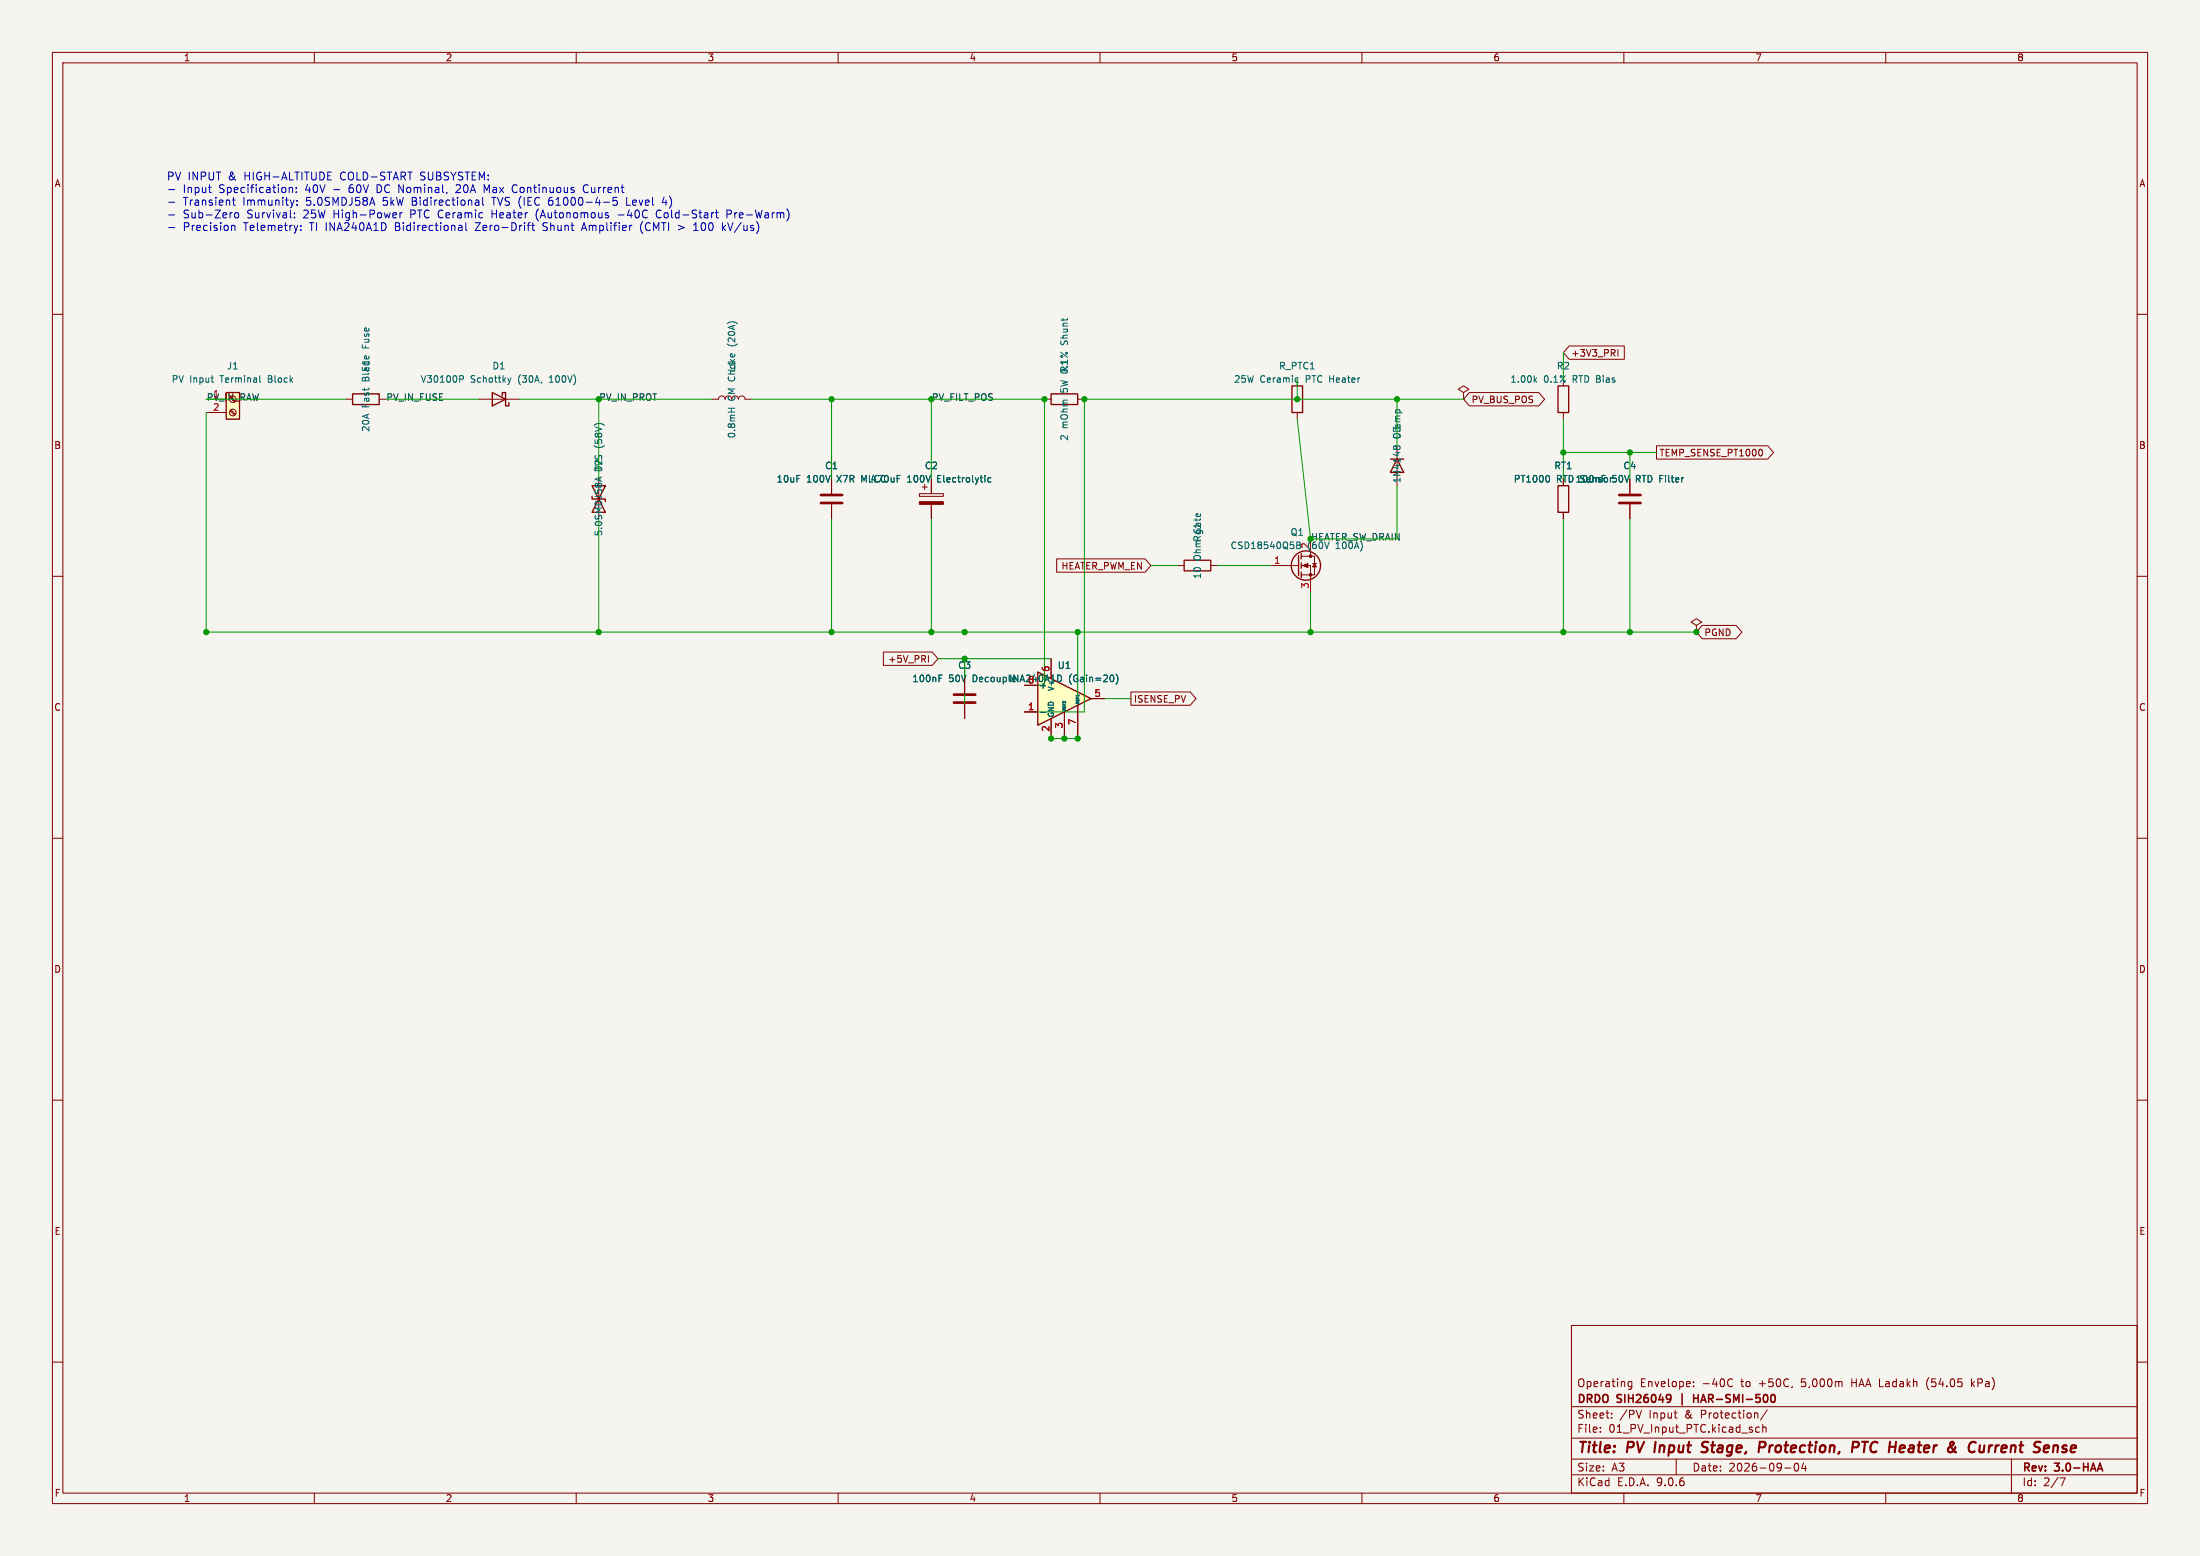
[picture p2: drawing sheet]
<svg xmlns="http://www.w3.org/2000/svg" width="420mm" height="297mm" viewBox="0 0 420 297" stroke-linecap="round" stroke-linejoin="round" font-family="sans-serif">
<path d="M0 0h420v297h-420z" fill="#f5f4ef" stroke="#f5f4ef" stroke-width=".19"/>
<g fill="none" stroke="#840000" stroke-width=".19">
<path d="M10 10h400v277h-400zM12 12h396v273h-396zM60 10v2M110 10v2M160 10v2M210 10v2M260 10v2M310 10v2M360 10v2M10 60h2M91.4 76.2h7.7M135.9 76.2h1.3a.64 .64 0 0 1 .6-.6 .64 .64 0 0 1 .6 .6 .64 .64 0 0 1 .7-.6 .64 .64 0 0 1 .6 .6"/>
<path d="M141 76.2a.64 .64 0 0 1 .6-.6 .64 .64 0 0 1 .6 .6h1.3M408 60h2M10 110h2M408 110h2M10 160h2M408 160h2M10 210h2M408 210h2M300 253h108v32h-108zM10 260h2M300 278.5h108M300 274.5h108"/>
<path d="M300 268.5h108M305.5 273.2v.2M305.5 272.5v.1M307.7 270.5v.2M307.7 269.8v.1M311.5 263.7v1.2l-.3 .3-.3-.1M311.5 263.8l-.4-.1-.3 .3 .1 .6h.6M313.4 269.2l-.5 1.5M320 278.5v3M323.3 264.5v.2M323.3 263.8v.1M330.1 263.3l.3-.1 .3 .1"/>
<path d="M330.7 264.5l-.3 .2-.3-.1M335.9 272.5l-.5-.1-.2 .3 .1 .6h.6M336.5 272.5l.2-.1 .4 .1 .1 .9M336.5 271.9v1.5M337.4 269.1l-1.3 1.9M342.9 279.3a.85 .85 0 0 0 .1 1.5 .94 .94 0 0 0 0-1.5M344.3 279.2l-.4 1.1h1M344.7 279.8v1M368 263.3l-.2 .7 .2 1M376.4 263.2v1.5M376.5 264.1l.4 .6M376.9 263.7l-.5 .6"/>
<path d="M384 278.5v6.5M408 260h2M60 285v2M110 285v2M160 285v2M210 285v2M260 285v2M300 281.5h108M310 285v2M340.7 280.2h1.2M360 285v2M393.2 282.1h1l-.6 1.5"/>
</g>
<path d="M318.7 266.2l.2 .1a1.22 1.22 0 0 1-.2 1.3M319 266.8l-.3 .3M323.3 266.2v1.5M323.3 266.9h.9M338.3 266.3l.1-.1a.8 .8 0 0 1 .5 .7 .8 .8 0 0 1-.5 .8l-.1-.1M400.9 279.3l.5 1.5M400.5 280.4h.8" fill="none" stroke="#840000" stroke-width=".3"/>
<g fill="none" stroke="#840000" stroke-width=".4">
<path d="M325.8 277a.85 .85 0 0 1-1 .1M325.9 275.2l-.7 .1a.46 .46 0 0 0-.3 .5 .46 .46 0 0 0 .4 .4l.5 .1M335.8 276.3h.8a.55 .55 0 0 0 .4-.5 .55 .55 0 0 0-.3-.6h-.7l-.3 2M353.6 276.3h.8a.55 .55 0 0 0 .5-.5 .55 .55 0 0 0-.4-.6h-.7l-.3 2M355.5 275.2h1.1M356.1 275.2l-.3 2M363.4 275.9l.2 .1v.3l-.9 .2M376 275.7a1.23 1.23 0 0 0 .1 1.4M379.8 275.9l-.2 1.3M380.4 275.9l-.4 .1-.3 .3M392.6 275.9l.3 .3-.1 1M393.6 277.1l.6 .1"/>
<path d="M394.1 275.9l-.4 .4 .3 .2h.3"/>
</g>
<path d="M87.8 71.7h.4l.3 .2-.1 .4-.6 .1M96.9 72.1l.3 .9M97.2 73l-.1 .3M97.5 72.1l-.3 .9M139 77.9h1.3M139.6 77.9v.7" fill="none" stroke="#006464" stroke-width=".19"/>
<path d="M94 74.9l2.5 1.3-2.5 1.3zM95.9 75.6v-.7h.6v2.6h.7v-.7" fill="none" stroke="#840000" stroke-width=".25"/>
<path d="M43.2 74.9h2.5v5.1h-2.5z" fill="#ffffc2"/>
<path d="M43.2 74.9h2.5v5.1h-2.5zM67.3 75.2h5.1v2h-5.1zM200.7 75.2h5v2h-5zM265.4 87.6h2.6M266.7 87.6l1.3 2.6h-2.6z" fill="none" stroke="#840000" stroke-width=".25"/>
<g fill="none" stroke="#840000" stroke-width=".19">
<path d="M39.4 76.2h3.8M39.4 78.7h3.8M43.9 78.4l.9 .8M44.1 78.2l.9 .9M66 76.2h1.3M72.4 76.2h1.3M199.4 76.2h1.3M205.7 76.2h1.3M158.7 91.4v2.8M158.7 96.3v2.8M175.5 94.2h4.6v.5h-4.6zM176 93h1"/>
<path d="M176.5 92.5v1M177.8 91.4v2.8M177.8 96.3v2.8M266.7 85.1v2.5"/>
<circle cx="44.4" cy="78.7" r=".63"/>
</g>
<path d="M40.3 72.1h.5M40.6 73h.2M49.6 71.7v1.1l.2 .2M171.3 91.4h.4M171.3 90.7h.6M189.2 91.2h-.4l-.2 .2 .1 .6h.5M266.6 85.6l-.1 .1M266.6 85.3l-.3-.2-.2 .1-.1 .1 .1 .4M266.6 85.3l.2-.2 .4 .1 .1 .1-.1 .4M266.6 85.3v.3M266.6 85.6v.1" fill="none" stroke="#006464" stroke-width=".19"/>
<path d="M175.5 95.8h4.6v.5h-4.6z" fill="#840000" stroke="#840000" stroke-width=".19"/>
<path d="M156.7 94.5h4.1M156.7 96h4.1" fill="none" stroke="#840000" stroke-width=".51"/>
<path d="M198.1 128.3l10.2 5.1-10.2 5z" fill="#ffffc2"/>
<g fill="none" stroke="#840000" stroke-width=".25">
<path d="M246.6 73.7h2.1v5h-2.1zM297.4 73.7h2.1v5h-2.1zM113 92.7l2.6 5.1h-2.6l2.6-5.1zM113 94.7v.6h2.6v.5M297.4 92.7h2.1v5.1h-2.1zM226.1 106.9h5v2.1h-5zM247.9 106v3.9M248.4 105.7v1M248.4 107.4v1.1M248.4 109.2v1M198.1 128.3l10.2 5.1-10.2 5z"/>
<circle cx="249.3" cy="107.9" r="2.79"/>
</g>
<g fill="none" stroke="#840000" stroke-width=".19">
<path d="M247.6 78.7v1.3M279.4 74.9l1-.6-1-.6-1 .6 1 .6v1.3M279.4 76.2h.1M280.5 74.9h13.3l1.1 1.3-1.1 1.3h-13.3l-1.1-1.3zM298.4 78.7v1.3M299.6 66h10.5v2.6h-10.5l-1.2-1.3zM308.9 66.7v1.3M114.3 91.4v2.6M158.7 91.4v2.8M158.7 96.3v2.8M177.8 91.4v2.8M177.8 96.3v2.8"/>
<path d="M298.4 97.8v1.3M311.1 91.4v2.8M311.1 96.3v2.8M316.2 85.1h21.3l1.1 1.3-1.1 1.2h-21.3zM336.3 85.8l.2 .4-.2 .8M201.7 106.7h16.9l1.1 1.3-1.1 1.2h-16.9zM224.8 108h1.3M231.1 108h1.3M242.6 108h5.3M248.4 106.2h2.6v3.5h-2.6M248.4 108h1.8v5M250.2 102.9v3.3"/>
<path d="M250.6 107.6h.7M251 107.6l.3 .6h-.7zM323.8 119.4l1.1-.7-1.1-.6-1 .6 1 .7v1.3M325 119.4h6.4l1.1 1.3-1.1 1.2h-6.4l-1.2-1.2zM168.6 124.5h9.4l1.1 1.2-1.1 1.3h-9.4zM177.2 125.1v1.3M184.1 129.5v2.8M184.1 134.4v2.8M195.6 135.9h2.5M200.7 125.7v3.8M200.7 137.2v3.8M203.2 135.9v5.1"/>
<path d="M205.7 134.6v6.4M208.3 133.4h2.5M215.9 132.1h11.3l1.1 1.3-1.1 1.2h-11.3zM323.8 120.7h.1"/>
</g>
<g fill="none" stroke="#006464" stroke-width=".19">
<path d="M247.5 72.1l.4 .1M247.9 72.9l-.4 .1M293 72.5l.4 .5M293.4 72.1l-.5 .5M114.5 91.2v.6M114.9 91l-1.3 .5M171.3 91.4h.4M171.3 90.7h.6M189.2 91.2h-.4l-.2 .2 .1 .6h.5M295.5 90.7a.79 .79 0 0 1 0 1.3M247.6 104.1h.4M248 104.1h.2"/>
<path d="M248.1 103.5l-.5-.1v1.3h.6M248.1 104l-.1 .1M179.3 129.5h.4M179.3 128.8h.6M198.6 136h1M202.4 128.9l.3 .5-.3 .7M202.9 134.3v.3h.5M202.9 134.8v.2h.5M202.9 135.3v.2h.5M202.9 133.9v.2M205.5 133.1v.2h.5M205.5 133.5v.3h.5"/>
<path d="M205.5 134v.3h.5M206 132.7l-.5 .1M212.3 128.8a.79 .79 0 0 1 0 1.3M213.1 128.7a1.46 1.46 0 0 1 0 1.9"/>
</g>
<path d="M309.1 94.5h4.1M309.1 96h4.1M182.1 132.6h4.1M182.1 134.1h4.1" fill="none" stroke="#840000" stroke-width=".51"/>
<g fill="#840000" stroke="#840000" stroke-width=".19">
<path d="M248.7 108l1-.4v.7z"/>
<circle cx="250.2" cy="106.2" r=".25"/>
<circle cx="250.2" cy="109.7" r=".25"/>
</g>
<g fill="none" stroke="#009600" stroke-width=".19">
<path d="M39.4 76.2h26.6M39.4 78.7v42h284.4M73.7 76.2h17.7M99.1 76.2h36.8M114.3 76.2v15.2M143.5 76.2h55.9v54.6h-3.8M158.7 76.2v15.2M177.8 76.2v15.2M247.6 72.4v3.8M266.7 76.2v8.9M279.4 76.2h-72.4v59.7h-11.4M298.4 67.3v5.1"/>
<path d="M114.3 99.1v21.6M158.7 99.1v21.6M177.8 99.1v21.6M247.6 80l2.6 22.9h16.5v-10.2M298.4 80v11.4M298.4 99.1v21.6M298.4 86.4h17.8M311.1 86.4v5M311.1 99.1v21.6M219.7 108h5.1M232.4 108h10.2M250.2 113v7.7"/>
<path d="M179.1 125.7h21.6M184.1 125.7v11.5M205.7 120.7v20.3h-5M210.8 133.4h5.1"/>
</g>
<g fill="none" stroke="#0000c2" stroke-width=".19">
<path d="M32.2 36.2h1.2M32.2 38.6h1.2M39.8 35.8h.6M40.2 36.8h.2M44.4 38.2h.5M44.6 37.7v1.3l.3 .2M55.2 35.9l.2-.1h.4v1M55.2 35.8v1M56.1 38.2l-.3 1M56.6 36.6v.2M56.6 35.8v.2M56.7 39v.2"/>
<path d="M56.7 38.3v.1M87.3 35.3l-.2 .1M87.8 35.9l-.8 .9h.9M90.9 38.2h.3l.2 .2v.8M91.4 38.5l-.5 .1M91.4 39.1l-.5 .1M92.1 37.7v1.3l.3 .2M92.9 36.3l-.5-1v1.5M97.9 36.5l.5 .3M98.4 35.3l-.5 .2M105 37.7a1.01 1.01 0 0 0 0 1.5M105 38.3l-.3 .2"/>
<path d="M112.2 35.3a.74 .74 0 0 0-.9 .6 .74 .74 0 0 0 .5 .9l.4-.1M115.2 38.6h1.2M117.1 37.7l-.1 .7 .2-.1h.5l.2 .6-.3 .3-.6-.2M119.6 37.7v1.5h.8M126.8 37.6l-.4 1.1h1M32.2 41h1.2M32.2 43.4h1.2M44.2 40.6h.2M44.2 43v1M44.2 43.2l.2-.2 .4 .1 .1 .9M44.9 40.7l.2-.1 .4 .1 .1 .6-.2 .2-.3 .1-.2-.1zM56.2 41.5v.1"/>
<path d="M56.2 40.7v.1M57.4 43.9v.1M57.4 43.1v.1M75.5 40.6l.2 .4-.7 .1M75.6 41.5l-.1 .1M76.4 40.6v1M76.8 40.6l-.3 .1-.1 .2M87.7 43h.3l.2 .2v.8M88.2 43.4h-.5M88.2 43.9l-.5 .1M88.9 42.5v1.3l.2 .2M93.9 40.1v1.5"/>
<path d="M93.9 40.8h.9M100.6 43h.6M101.1 42.5l-.2 .2v1.3M101.5 43h.6M101.7 42.5v1.3l.4 .2M102.4 40.5v.7l.2 .7M103.6 43.9l.3 .1M103.6 42.9l.2 .3M111.1 43.6h.8M111.5 42.5l-.5 1.5M118 41h1.1M122.6 42.4a1.74 1.74 0 0 0 .1 2.2"/>
<path d="M125.8 40.1a.78 .78 0 0 0-.5 .8 .78 .78 0 0 0 .6 .7M129.5 43l1.1 .4-1.1 .5M132.4 44h.9M132.4 42.9l.5-.4v1.5M136.6 40.6h.5M136.8 40.1v1.3l.3 .2M137.9 42.5v1.5M138.1 43.4l.4 .6M138.5 43l-.6 .6M139.6 40.2l-.3-.1h-.5v1.5M139.6 40.7l-.3 .2h-.5"/>
</g>
<g fill="#009600" stroke="#009600" stroke-width=".19">
<circle cx="114.3" cy="76.2" r=".5"/>
<circle cx="158.7" cy="76.2" r=".5"/>
<circle cx="177.8" cy="120.7" r=".5"/>
<circle cx="184.1" cy="120.7" r=".5"/>
<circle cx="184.1" cy="125.7" r=".5"/>
<circle cx="39.4" cy="120.7" r=".5"/>
<circle cx="158.7" cy="120.7" r=".5"/>
<circle cx="114.3" cy="120.7" r=".5"/>
<circle cx="177.8" cy="76.2" r=".5"/>
<circle cx="199.4" cy="76.2" r=".5"/>
<circle cx="207" cy="76.2" r=".5"/>
<circle cx="200.7" cy="141" r=".5"/>
<circle cx="203.2" cy="141" r=".5"/>
<circle cx="205.7" cy="141" r=".5"/>
<circle cx="205.7" cy="120.7" r=".5"/>
<circle cx="247.6" cy="76.2" r=".5"/>
<circle cx="298.4" cy="86.4" r=".5"/>
<circle cx="250.2" cy="102.9" r=".5"/>
<circle cx="250.2" cy="120.7" r=".5"/>
<circle cx="298.4" cy="120.7" r=".5"/>
<circle cx="311.1" cy="120.7" r=".5"/>
<circle cx="323.8" cy="120.7" r=".5"/>
<circle cx="311.1" cy="86.4" r=".5"/>
<circle cx="266.7" cy="76.2" r=".5"/>
</g>
<g font-size="2.8" fill="#840000">
<text x="301" y="277.9">Title:</text>
<text x="310.6" y="277.9">PV Input</text>
<text x="326.5" y="277.9">Stage,</text>
<text x="338.2" y="277.9">Protection,</text>
<text x="356.8" y="277.9">PTC</text>
<text x="364.6" y="277.9">Heater</text>
<text x="376.7" y="277.9">&amp;</text>
<text x="381.5" y="277.9">Current</text>
<text x="394.8" y="277.9">Sense</text>
</g>
<g font-size="2.1" fill="#0000c2">
<text x="31.7" y="34.5">PV INPUT</text>
<text x="43.6" y="34.5">&amp;</text>
<text x="46.8" y="34.5">HIGH-ALTITUDE</text>
<text x="65.2" y="34.5">COLD-START</text>
<text x="80.7" y="34.5">SUBSYSTEM:</text>
<text x="34.9" y="37">Input</text>
<text x="34.9" y="39.4">Transient</text>
<text x="34.9" y="41.8">Sub-Zero</text>
<text x="41.9" y="37">Specification:</text>
<text x="46.4" y="39.4">Immunity:</text>
<text x="47.2" y="41.8">Survival:</text>
<text x="58.1" y="41.8">25W</text>
<text x="58.4" y="37">40V</text>
<text x="58.6" y="39.4">5.0SMDJ58A</text>
<text x="63.9" y="37">-</text>
<text x="64" y="41.8">High-Power</text>
<text x="67" y="37">60V</text>
<text x="72.5" y="37">DC Nominal,</text>
<text x="73.4" y="39.4">5kW</text>
<text x="78.8" y="41.8">PTC Ceramic</text>
<text x="79" y="39.4">Bidirectional</text>
<text x="87.9" y="37">20A</text>
<text x="93.4" y="37">Max</text>
<text x="94.6" y="39.4">TVS (IEC</text>
<text x="94.6" y="41.8">Heater</text>
<text x="99" y="37">Continuous</text>
<text x="103.2" y="41.8">(Autonomous</text>
<text x="105.6" y="39.4">61000-4-5</text>
<text x="112.7" y="37">Current</text>
<text x="119" y="41.8">-40C</text>
<text x="120.6" y="39.4">Level</text>
<text x="126.5" y="41.8">Cold-Start</text>
<text x="127.6" y="39.4">4)</text>
<text x="140.1" y="41.8">Pre-Warm)</text>
<text x="34.9" y="44.2">Precision</text>
<text x="46.6" y="44.2">Telemetry:</text>
<text x="59.3" y="44.2">TI INA240A1D</text>
<text x="75.8" y="44.2">Bidirectional</text>
<text x="91.3" y="44.2">Zero-Drift</text>
<text x="104.4" y="44.2">Shunt</text>
<text x="112" y="44.2">Amplifier</text>
<text x="123.2" y="44.2">(CMTI</text>
<text x="133.8" y="44.2">100</text>
<text x="139.4" y="44.2">kV/us)</text>
</g>
<g font-size="2.1" fill="#840000">
<text x="301" y="268.2">DRDO</text>
<text x="301" y="265">Operating</text>
<text x="308.8" y="268.2">SIH26049</text>
<text x="313.1" y="265">Envelope:</text>
<text x="321.4" y="268.2">|</text>
<text x="324.6" y="268.2">HAR-SMI-500</text>
<text x="325" y="265">-40C</text>
<text x="332.5" y="265">to</text>
<text x="336" y="265">+50C,</text>
<text x="344.3" y="265">5,000m</text>
<text x="354" y="265">HAA Ladakh</text>
<text x="368.6" y="265">(54.05</text>
<text x="377.3" y="265">kPa)</text>
<text x="301" y="273.7">File:</text>
<text x="301" y="271">Sheet:</text>
<text x="307.1" y="273.7">01_PV_Input_PTC.kicad_sch</text>
<text x="309.2" y="271">/PV</text>
<text x="314.9" y="271">Input</text>
<text x="321.8" y="271">&amp;</text>
<text x="325" y="271">Protection/</text>
<text x="301" y="281.1">Size:</text>
<text x="307.6" y="281.1">A3</text>
<text x="323" y="281.1">Date:</text>
<text x="330" y="281.1">2026-09-04</text>
<text x="386" y="281.3">Rev:</text>
<text x="392.4" y="281.3">3.0-HAA</text>
<text x="301" y="283.9">KiCad</text>
<text x="308.7" y="283.9">E.D.A.</text>
<text x="316.3" y="283.9">9.0.6</text>
<text x="386" y="283.9">Id:</text>
<text x="390.1" y="283.9">2/7</text>
</g>
<g font-size="1.8" fill="#840000">
<text x="35" y="11.9">1</text>
<text x="85" y="11.9">2</text>
<text x="135" y="11.9">3</text>
<text x="185" y="11.9">4</text>
<text x="235" y="11.9">5</text>
<text x="285" y="11.9">6</text>
<text x="335" y="11.9">7</text>
<text x="385" y="11.9">8</text>
<text x="10.3" y="35.9">A</text>
<text x="408.3" y="35.9">A</text>
<text x="299.9" y="68.3">+3V3_PRI</text>
<text x="280.8" y="77.2">PV_BUS_POS</text>
<text x="10.3" y="85.9">B</text>
<text x="316.7" y="87.3">TEMP_SENSE_PT1000</text>
<text x="408.2" y="85.9">B</text>
<text x="297.1" y="92.3">RTD100nF</text>
<text x="202.5" y="108.9">HEATER_PWM_EN</text>
<text x="325.3" y="121.6">PGND</text>
<text x="169.5" y="126.7">+5V_PRI</text>
<text x="10.3" y="135.9">C</text>
<text x="216.4" y="134.3">ISENSE_PV</text>
<text x="408.2" y="135.9">C</text>
<text x="10.3" y="185.9">D</text>
<text x="408.2" y="185.9">D</text>
<text x="10.3" y="235.9">E</text>
<text x="408.3" y="235.9">E</text>
<text x="10.3" y="285.9">F</text>
<text x="35" y="286.9">1</text>
<text x="85" y="286.9">2</text>
<text x="135" y="286.9">3</text>
<text x="185" y="286.9">4</text>
<text x="235" y="286.9">5</text>
<text x="285" y="286.9">6</text>
<text x="335" y="286.9">7</text>
<text x="385" y="286.9">8</text>
<text x="408.3" y="285.9">F</text>
</g>
<g font-size="1.8" fill="#006464">
<text x="140.6" y="65.8" transform="rotate(-90 140.6 65.8)">(20A)</text>
<text x="204.1" y="65.3" transform="rotate(-90 204.1 65.3)">Shunt</text>
<text x="43.3" y="70.7">J1</text>
<text x="70.7" y="71.1" transform="rotate(-90 70.7 71.1)">F1</text>
<text x="70.7" y="66.2" transform="rotate(-90 70.7 66.2)">Fuse</text>
<text x="93.9" y="70.7">D1</text>
<text x="140.6" y="71.1" transform="rotate(-90 140.6 71.1)">L1</text>
<text x="204.1" y="71" transform="rotate(-90 204.1 71)">0.1%</text>
<text x="244.1" y="70.7">R_PTC1</text>
<text x="297.1" y="70.7">R2</text>
<text x="32.7" y="73.3">PV Input</text>
<text x="42.2" y="73.3">Terminal</text>
<text x="51.4" y="73.3">Block</text>
<text x="70.7" y="77.9" transform="rotate(-90 70.7 77.9)">Fast</text>
<text x="70.7" y="72.7" transform="rotate(-90 70.7 72.7)">Blade</text>
<text x="80.2" y="73.3">V30100P</text>
<text x="89.8" y="73.3">Schottky</text>
<text x="99" y="73.3">(30A,</text>
<text x="105.1" y="73.3">100V)</text>
<text x="140.6" y="76.6" transform="rotate(-90 140.6 76.6)">CM Choke</text>
<text x="204.1" y="74.8" transform="rotate(-90 204.1 74.8)">5W R1</text>
<text x="235.5" y="73.3">25W</text>
<text x="240.5" y="73.3">Ceramic</text>
<text x="249.4" y="73.3">PTC Heater</text>
<text x="288.2" y="73.3">1.00k</text>
<text x="294.7" y="73.3">0.1%</text>
<text x="300.3" y="73.3">RTD Bias</text>
<text x="70.7" y="82.5" transform="rotate(-90 70.7 82.5)">20A</text>
<text x="140.6" y="83.8" transform="rotate(-90 140.6 83.8)">0.8mH</text>
<text x="204.1" y="81.8" transform="rotate(-90 204.1 81.8)">mOhm</text>
<text x="267.6" y="83.9" transform="rotate(-90 267.6 83.9)">D3</text>
<text x="267.6" y="83.8" transform="rotate(-90 267.6 83.8)">Clamp</text>
<text x="115.2" y="89.9" transform="rotate(-90 115.2 89.9)">TVS (58V)</text>
<text x="157.4" y="89.8">C1</text>
<text x="176.5" y="89.8">C2</text>
<text x="204.1" y="84.2" transform="rotate(-90 204.1 84.2)">2</text>
<text x="296.6" y="89.8">RT1</text>
<text x="309.8" y="89.8">C4</text>
<text x="115.2" y="90.2" transform="rotate(-90 115.2 90.2)">D2</text>
<text x="148.2" y="92.3">10uF</text>
<text x="154" y="92.3">100V</text>
<text x="159.9" y="92.3">X7R</text>
<text x="164.7" y="92.3">MLCC</text>
<text x="166.1" y="92.3">470uF</text>
<text x="173.1" y="92.3">100V</text>
<text x="179" y="92.3">Electrolytic</text>
<text x="267.6" y="92.3" transform="rotate(-90 267.6 92.3)">1N4148</text>
<text x="288.9" y="92.3">PT1000</text>
<text x="301.8" y="92.3">Sensor 50V</text>
<text x="312.4" y="92.3">RTD Filter</text>
<text x="229.5" y="101.7" transform="rotate(-90 229.5 101.7)">Gate</text>
<text x="115.2" y="102.5" transform="rotate(-90 115.2 102.5)">5.0SMDJ58A</text>
<text x="229.5" y="107" transform="rotate(-90 229.5 107)">OhmRg1</text>
<text x="234.8" y="105">CSD18540Q5B</text>
<text x="246.3" y="102.5">Q1</text>
<text x="249.9" y="104.8" transform="rotate(-90 249.9 104.8)">2</text>
<text x="229.5" y="110.6" transform="rotate(-90 229.5 110.6)">10</text>
<text x="174.1" y="130.4">100nF</text>
<text x="181.1" y="130.4">50V</text>
<text x="182.8" y="127.9">C3</text>
<text x="185.8" y="130.4">DecoupleINA240A1D</text>
<text x="198.2" y="131.7">+</text>
<text x="201.8" y="127.9">U1</text>
<text x="204" y="130.4">(Gain=20)</text>
</g>
<g font-size="1.8" fill="#0f0f0f">
<text x="39.4" y="76.7">PV_IN_RAW</text>
<text x="40.6" y="75.9">1</text>
<text x="73.7" y="76.7">PV_IN_FUSE</text>
<text x="114.3" y="76.7">PV_IN_PROT</text>
<text x="177.8" y="76.7">PV_FILT_POS</text>
<text x="249.6" y="105">(60V</text>
<text x="250.2" y="103.4">HEATER_SW_DRAIN</text>
<text x="255.1" y="105">100A)</text>
</g>
<g font-size="1.8" fill="#a90000">
<text x="40.6" y="78.5">2</text>
<text x="243.1" y="107.7">1</text>
<text x="249.9" y="112.5" transform="rotate(-90 249.9 112.5)">3</text>
<text x="196.1" y="130.6">8</text>
<text x="200.4" y="128.3" transform="rotate(-90 200.4 128.3)">6</text>
<text x="196.1" y="135.6">1</text>
<text x="208.8" y="133.1">5</text>
<text x="200.4" y="139.8" transform="rotate(-90 200.4 139.8)">2</text>
<text x="202.9" y="139.1" transform="rotate(-90 202.9 139.1)">3</text>
<text x="205.5" y="138.5" transform="rotate(-90 205.5 138.5)">7</text>
</g>
<g font-size="1.4" fill="#006464">
<text x="201.4" y="137" transform="rotate(-90 201.4 137)">GND</text>
<text x="201.4" y="132" transform="rotate(-90 201.4 132)">V+</text>
</g>
<g font-size=".7" fill="#006464">
<text x="203.7" y="135.8" transform="rotate(-90 203.7 135.8)">REF2</text>
<text x="206.2" y="134.5" transform="rotate(-90 206.2 134.5)">REF1</text>
</g>
</svg>
